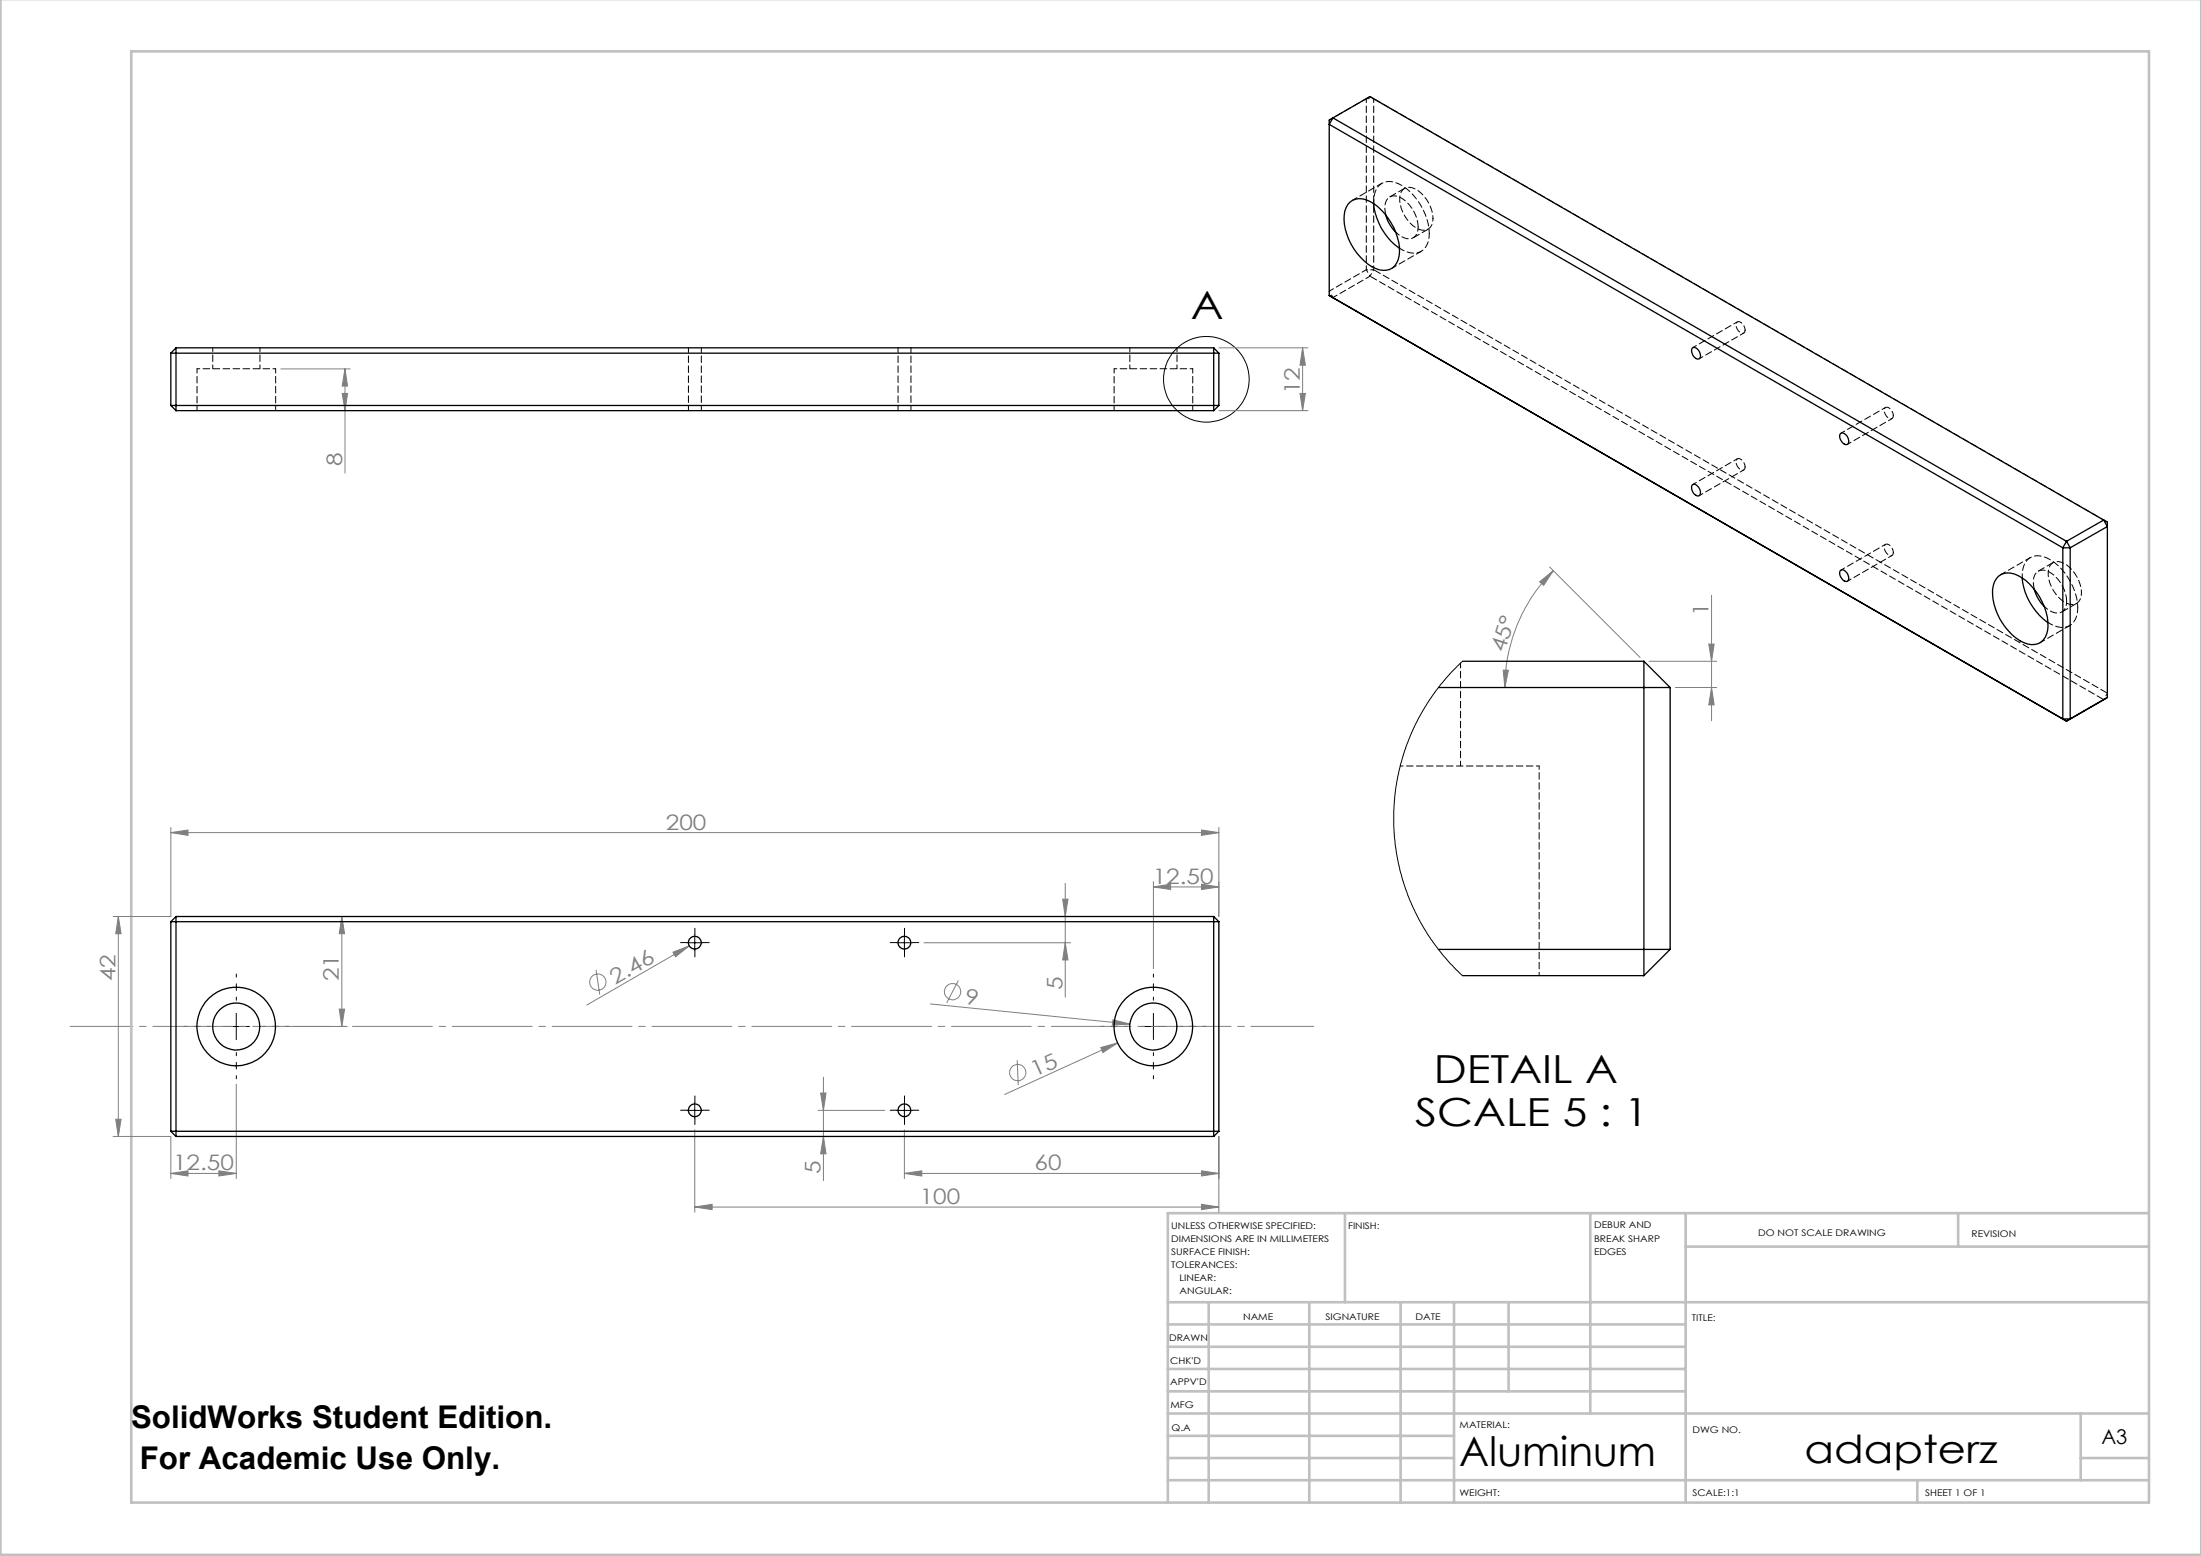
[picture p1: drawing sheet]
<svg xmlns="http://www.w3.org/2000/svg" width="420mm" height="297mm" viewBox="0 0 420 297" stroke-linecap="round" stroke-linejoin="round" font-family="sans-serif">
<g fill="none" stroke="#808080" stroke-width=".19">
<path d="M53.6 70.4h13.2M65.3 75.1h1l-.5 3.3zM65.8 70.4v19.9M65.8 70.4l.5 3.3h-1zM232.6 66.4h17M232.6 78.4h17M248.1 75.1h1l-.5 3.3zM248.6 66.4l.5 3.3h-1zM248.6 66.4v12M293.8 111.1l2.6-2.2-1.8 2.8zM295.7 108.2l17.3 17.3M296.4 108.9a31.4 31.4 0 0 0-9.2 22.3"/>
<path d="M326.6 113.6v24M286.8 127.9h1l-.6 3.3zM314.7 126.2h12.9M319.7 131.2h7.9M326.1 122.9h1l-.5 3.3zM326.6 131.2l.5 3.3h-1zM32.6 158.9l3.3-.5v1.1zM32.6 157.9v17h-11M32.6 158.9h200M229.3 158.4l3.3 .5-3.3 .6zM232.6 157.9v17M22.6 174.9l.5 3.3h-1z"/>
<path d="M22.6 174.9v42M65.2 174.9l.6 3.3h-1.1zM65.2 174.9v21M176.3 179.9h28M202.8 171.6h1l-.5 3.3zM203.3 179.9l.5 3.3h-1zM203.3 168.6v21.7M220.1 169.3l3.3-.5v1zM220.1 168.3v16.6M220.1 169.3h12.5M229.3 168.8l3.3 .5-3.3 .5zM56.1 195.9h10.2"/>
<path d="M64.7 192.6h1.1l-.6 3.3zM113.7 185.1l.7 4.7M128.4 181.7l3.1-1.2-2.6 2.1zM131.5 180.5l-19.5 11.3M177.5 191.6l38.1 3.9M182.9 187.1l-2.2 4.3M210 200l3.3-.9-2.8 1.8zM212.4 194.7l3.2 .8-3.3 .1zM213.3 199.1l-21.6 9.8M21.6 216.9h11v8.1M22.1 213.6h1l-.5 3.3zM45.1 206.9v18.1"/>
<path d="M132.6 215.6v15.8M156.1 211.9h12.7M156.6 208.6h1l-.5 3.3zM157.1 216.9l.5 3.3h-1zM157.1 205.6v19.8M172.6 215.6v9.4M194.1 202.3l.2 4.8M232.6 216.9v14.5M32.6 224l3.3-.5v1zM32.6 224h12.5M41.8 223.5l3.3 .5-3.3 .5zM132.6 230.4l3.3-.5v1z"/>
<path d="M132.6 230.4h100M172.6 224l3.3-.5v1zM172.6 224h60M229.3 223.5l3.3 .5-3.3 .5zM229.3 229.9l3.3 .5-3.3 .5z"/>
<circle cx="114.1" cy="187.5" r="1.55"/>
<circle cx="181.8" cy="189.3" r="1.55"/>
<circle cx="194.2" cy="204.7" r="1.55"/>
</g>
<g fill="none" stroke="#000" stroke-width=".19">
<path d="M131.1 179.9h3M132.6 178.4v3M171.1 179.9h3M172.6 178.4v3M42.6 195.9h5M45.1 193.4v5M217.6 195.9h5M220.1 193.4v5M131.1 211.9h3M132.6 210.4v3M171.1 211.9h3M172.6 210.4v3"/>
<circle cx="230.2" cy="72.4" r="8.2"/>
</g>
<path d="M40.1 195.9h-5M45.1 190.9v-5M50.1 195.9h5M215.1 195.9h-5M220.1 190.9v-5M225.1 195.9h5M45.1 200.9v5M220.1 200.9v5" fill="none" stroke="#000" stroke-width=".19" stroke-dasharray="15.2 1.3 1.3 1.3" stroke-dashoffset="14.6"/>
<g fill="none" stroke="#000" stroke-width=".19" stroke-dasharray="15.2 1.3 1.3 1.3">
<path d="M131.1 179.9h-1.2M132.6 178.4v-1.2M134.1 179.9h1.2M171.1 179.9h-1.2M172.6 178.4v-1.2M174.1 179.9h1.2M132.6 181.4v1.2M172.6 181.4v1.2M131.1 211.9h-1.2M132.6 210.4v-1.2M132.6 213.4v1.2M134.1 211.9h1.2"/>
<path d="M171.1 211.9h-1.2M172.6 210.4v-1.2M172.6 213.4v1.2M174.1 211.9h1.2"/>
</g>
<path d="M13.4 195.9h237.3" fill="none" stroke="#808080" stroke-width=".19" stroke-dasharray="15.2 1.3 1.3 1.3" stroke-dashoffset="3.3"/>
<g fill="none" stroke="#c0c0c0" stroke-width=".5">
<path d="M.1 -.1v296.9h419.9M25 9.8h385.1v277h-385.1zM256.6 231.6v17M303.5 231.6v38.2M321.7 231.6v55.2M321.7 237.9h88.4M373.7 231.6v6.3M410.1 231.6h-187.3v55.2M222.8 248.6h187.3M222.8 257.1h98.9M222.8 252.8h98.9M230.6 248.6v38.2"/>
<path d="M249.8 248.6v38.2M267.3 248.6v38.2M277.5 248.6v38.2M287.9 248.6v17M222.8 265.6h98.9M222.8 261.3h98.9M222.8 278.3h54.7M222.8 274.1h54.7M222.8 269.8h187.3M397.1 278.3h13M397.1 269.8v12.7M222.8 282.5h187.3"/>
<path d="M365.9 282.5v4.3"/>
</g>
<g fill="#808080">
<path d="M212.4 194.7l3.2 .8-3.3 .1z"/>
<path d="M210 200l3.3-.9-2.8 1.8z"/>
<path d="M128.4 181.7l3.1-1.2-2.6 2.1z"/>
<path d="M172.6 224l3.3-.5v1zM229.3 223.5l3.3 .5-3.3 .5zM132.6 230.4l3.3-.5v1zM229.3 229.9l3.3 .5-3.3 .5zM220.1 169.3l3.3-.5v1zM229.3 168.8l3.3 .5-3.3 .5z"/>
<path d="M32.6 158.9l3.3-.5v1.1zM229.3 158.4l3.3 .5-3.3 .6z"/>
<path d="M41.8 223.5l3.3 .5-3.3 .5zM32.6 224l3.3-.5v1z"/>
<path d="M293.8 111.1l2.6-2.2-1.8 2.8zM286.8 127.9h1l-.6 3.3z"/>
<path d="M64.7 192.6h1.1l-.6 3.3zM65.2 174.9l.6 3.3h-1.1zM203.3 179.9l.5 3.3h-1zM202.8 171.6h1l-.5 3.3z"/>
<path d="M65.3 75.1h1l-.5 3.3zM65.8 70.4l.5 3.3h-1z"/>
<path d="M22.6 174.9l.5 3.3h-1zM22.1 213.6h1l-.5 3.3zM156.6 208.6h1l-.5 3.3zM157.1 216.9l.5 3.3h-1zM248.6 66.4l.5 3.3h-1zM248.1 75.1h1l-.5 3.3zM326.1 122.9h1l-.5 3.3zM326.6 131.2l.5 3.3h-1z"/>
</g>
<g fill="none" stroke="#000" stroke-width=".25">
<path d="M254.4 22.5l-.8 1.2 140 80.9M254.4 22.5l139.9 80.8M254.4 22.5l-.8 .4v33.5M254.4 22.5l7-4.1 140 80.9M257.6 38.6a3.3 3.3 0 0 1 3.8-.2 11.7 11.7 0 0 1 5.7 9.6 3.3 3.3 0 0 1-2.5 3.6 5.9 5.9 0 0 1-5-2.5 10.8 10.8 0 0 1-3-8.8l.6-1.3zM262.1 38.9a11.9 11.9 0 0 0 5 8.5M253.6 56.4l140.7 81.3M253.6 56.4l.8 .4M264.4 41a7.5 7.5 0 0 0 1.9 3.3M32.6 67.4v10M32.6 67.4h200M32.6 77.4h200"/>
<path d="M32.6 77.4l1 1M33.6 66.4v12M33.6 66.4h198M33.6 66.4l-1 1M33.6 78.4h198M231.6 66.4v12M231.6 66.4l1 1M232.6 67.4v10M232.6 77.4l-1 1M323.1 66.3a1.54 1.54 0 0 1 1.3 2.1l-.2 .1a1.41 1.41 0 0 1-1.1-2.2zM322.9 92.6a.65 .65 0 0 1 1 .2 1.29 1.29 0 0 1 .3 1.8 1.51 1.51 0 0 1-1.3-2zM351.2 82.8a.65 .65 0 0 1 1 .2 1.29 1.29 0 0 1 .3 1.8 1.54 1.54 0 0 1-1.3-2z"/>
<path d="M401.4 99.3l-7.1 4M401.4 99.3l.7 1.2-7.1 4.1M401.4 99.3l.7 .4v33.4M351.2 108.9a1.04 1.04 0 0 1 1.5 .9 .71 .71 0 0 1-.5 1.2 1.69 1.69 0 0 1-1-2.1zM381.3 110a3.3 3.3 0 0 1 3.8-.1 11.3 11.3 0 0 1 5.6 10.4 2.98 2.98 0 0 1-4.4 2.4 11 11 0 0 1-5.9-10.9l.2-.7zM385.9 110.3a11.9 11.9 0 0 0 4.9 8.5M388.2 112.4l.1 .5a7.5 7.5 0 0 0 1.8 2.9M393.6 104.6h1.4M393.6 104.6v32.6M394.3 103.3l-.7 1.3M394.3 103.3l.7 1.3M395 104.6v32.6"/>
<path d="M274.5 131.2h44.2M279.1 126.2h34.6M313.7 126.2v60M313.7 126.2l5 5M318.7 131.2v50M393.6 137.2h1.4M393.6 137.2l.7 .5M395 137.2l-.7 .5M402.1 133.1l-7.8 4.6M402.1 133.1l-.7 .5M32.6 175.9h200M32.6 175.9v40"/>
<path d="M33.6 174.9l-1 1M33.6 174.9v42M33.6 174.9h198M231.6 174.9v42M231.6 174.9l1 1M232.6 175.9v40M274.5 181.2h44.2M279.1 186.2h34.6M318.7 181.2l-5 5M32.6 215.9h200M32.6 215.9l1 1M33.6 216.9h198"/>
<path d="M232.6 215.9l-1 1"/>
<circle cx="132.6" cy="179.9" r="1.22"/>
<circle cx="172.6" cy="179.9" r="1.22"/>
<circle cx="45.1" cy="195.9" r="4.5"/>
<circle cx="45.1" cy="195.9" r="7.5"/>
<circle cx="220.1" cy="195.9" r="4.5"/>
<circle cx="220.1" cy="195.9" r="7.5"/>
<circle cx="132.6" cy="211.9" r="1.22"/>
<circle cx="172.6" cy="211.9" r="1.22"/>
</g>
<path d="M52.6 70.4h-15M227.6 70.4h-15" fill="none" stroke="#000" stroke-width=".19" stroke-dasharray="1.3 .6" stroke-dashoffset=".8"/>
<path d="M267.1 47.4a3.9 3.9 0 0 0 4.4 .4 3.9 3.9 0 0 0 1.2-3.3M131.4 66.4v12M133.8 78.4v-12M171.4 66.4v12M173.8 78.4v-12M390.8 118.8a3.9 3.9 0 0 0 4.4 .4 3.9 3.9 0 0 0 1.3-3.2M278.7 146.2v-19.6" fill="none" stroke="#000" stroke-width=".19" stroke-dasharray="1.3 .6" stroke-dashoffset=".3"/>
<g fill="none" stroke="#000" stroke-width=".19" stroke-dasharray="1.3 .6" stroke-dashoffset=".4">
<path d="M260.7 18.8l-7.1 4.1M261.4 18.4l-.7 .4M262.1 18.8l-.7-.4M253.6 55.6l7.1-4.1M261.4 52.7l-7 4.1M37.6 70.4v8M52.6 78.4v-8M212.6 70.4v8M227.6 78.4v-8M333 63a1.66 1.66 0 0 0-1.3-1.6 1.05 1.05 0 0 0 0 1.7 .74 .74 0 0 0 1.3 .2v-.3M361.3 79.3a1.66 1.66 0 0 0-1.3-1.6 1.05 1.05 0 0 0 0 1.8 .74 .74 0 0 0 1.2 .1l.1-.3M333 89.1a1.66 1.66 0 0 0-1.3-1.6 1.05 1.05 0 0 0 0 1.8 .74 .74 0 0 0 1.3 .1v-.3"/>
<path d="M361.3 105.5a1.66 1.66 0 0 0-1.3-1.7 1.05 1.05 0 0 0 0 1.8 .74 .74 0 0 0 1.2 .2l.1-.3"/>
</g>
<g fill="none" stroke="#000" stroke-width=".19" stroke-dasharray="1.3 .6" stroke-dashoffset=".5">
<path d="M262.1 18.8v32.7M260.7 51.5v-32.7M266.4 44.3a3.3 3.3 0 0 0 3 1.2 2.03 2.03 0 0 0 1.2-2.2M272.7 44.5a11.5 11.5 0 0 0-5.8-9.4 3.1 3.1 0 0 0-3.3-.1 3.1 3.1 0 0 0-1.5 3v.9M40.6 66.4v4M49.6 70.4v-4M215.6 66.4v4M224.6 70.4v-4M324.3 68.5l8.5-4.9M331.5 61.4l-8.5 4.9M359.8 77.8l-8.5 4.9M324.3 94.6l8.5-4.9"/>
<path d="M331.5 87.6l-8.5 4.9M352.6 84.8l8.4-4.9M352.6 110.9l8.4-4.9M359.8 103.9l-8.5 4.9M390.1 115.8a3.3 3.3 0 0 0 3.1 1.1 2.03 2.03 0 0 0 1.2-2.1M396.5 116a11.5 11.5 0 0 0-5.9-9.5 3.1 3.1 0 0 0-3.3 0 3.1 3.1 0 0 0-1.4 2.9v.9"/>
</g>
<path d="M262.1 51.5l140 80.8M402.1 99.7l-140-80.9M401.4 133.5l-140-80.8" fill="none" stroke="#000" stroke-width=".19" stroke-dasharray="1.3 .6" stroke-dashoffset="-.2"/>
<path d="M268 36l-2.8 1.6M269.7 45.4l2.8-1.7M270.6 43.3a6.7 6.7 0 0 0-3.9-5.8 1.8 1.8 0 0 0-2.4 1.8l.1 1.7M391.8 107.4l-2.9 1.6M393.4 116.8l2.9-1.6M394.4 114.8a6.7 6.7 0 0 0-3.9-5.9 1.8 1.8 0 0 0-2.5 1.9l.2 1.6" fill="none" stroke="#000" stroke-width=".19" stroke-dasharray="1.3 .6"/>
<path d="M260.7 18.8h1.4M254.4 56.8l-.8-1.2M260.7 51.5l.7 1.2M261.4 52.7l.7-1.2M262.1 51.5h-1.4M273.4 41.7a6.7 6.7 0 0 0-3.8-5.8 1.8 1.8 0 0 0-2.5 1.8 6.6 6.6 0 0 0 4.1 6.2 1.85 1.85 0 0 0 2.2-2.2M397.2 113.1a6.7 6.7 0 0 0-3.9-5.8 1.8 1.8 0 0 0-2.5 1.8 6.6 6.6 0 0 0 4.2 6.3 1.85 1.85 0 0 0 2.2-2.3M402.1 132.3l-.7 1.2M293.7 146.2h-26.5" fill="none" stroke="#000" stroke-width=".19" stroke-dasharray="1.3 .6" stroke-dashoffset=".7"/>
<path d="M263.7 35l-5.7 3.3M265.5 51.2l5.7-3.2M387.4 106.4l-5.6 3.3M389.3 122.7l5.6-3.3" fill="none" stroke="#000" stroke-width=".19" stroke-dasharray="1.3 .6" stroke-dashoffset=".2"/>
<path d="M279.1 126.2l-2.2 2.2-2.9 3.5-2.1 3.1-2.2 4-1.4 3.4-1.1 3.6-.8 4.1-.4 4.6 .1 4.9 .4 3.3 1.2 5.1 1.4 4 1.6 3.4 2.8 4.6 3.2 3.9 2.4 2.3" fill="none" stroke="#000" stroke-width=".19"/>
<path d="M293.7 186.2v-40" fill="none" stroke="#000" stroke-width=".19" stroke-dasharray="1.3 .6" stroke-dashoffset=".6"/>
<text font-size="7.8" x="278.4" y="279.9">Aluminum</text>
<g font-size="7.4">
<text x="227.2" y="60.8">A</text>
<text x="273.6" y="206.8">DETAIL A</text>
<text x="270" y="215">SCALE 5 : 1</text>
<text x="344.3" y="279.3">adapterz</text>
</g>
<g font-size="6">
<text x="25" y="272.6">SolidWorks Student Edition.</text>
<text x="26.7" y="280.3">For Academic Use Only.</text>
</g>
<g font-size="4.1" fill="#808080">
<text x="248" y="75.3" transform="rotate(-90 248 75.3)">12</text>
<text x="65.3" y="89" transform="rotate(-90 65.3 89)">8</text>
<text x="326" y="117.5" transform="rotate(-90 326 117.5)">1</text>
<text x="287.1" y="124.7" transform="rotate(-72 287.1 124.7)">45°</text>
<text x="127.1" y="158.3">200</text>
<text x="220" y="168.7">12.50</text>
<text x="22" y="187.3" transform="rotate(-90 22 187.3)">42</text>
<text x="64.7" y="187.3" transform="rotate(-90 64.7 187.3)">21</text>
<text x="117.4" y="188" transform="rotate(-30 117.4 188)">2.46</text>
<text x="184.1" y="191.7" transform="rotate(6 184.1 191.7)">9</text>
<text x="202.7" y="189" transform="rotate(-90 202.7 189)">5</text>
<text x="197.5" y="205.6" transform="rotate(-25 197.5 205.6)">15</text>
<text x="33" y="223.4">12.50</text>
<text x="156.6" y="224" transform="rotate(-90 156.6 224)">5</text>
<text x="197.4" y="223.4">60</text>
<text x="175.5" y="229.8">100</text>
</g>
<text font-size="3.9" x="401" y="275.7">A3</text>
<g font-size="1.7">
<text x="223.5" y="234.6">UNLESS OTHERWISE SPECIFIED:</text>
<text x="223.5" y="237.1">DIMENSIONS ARE IN MILLIMETERS</text>
<text x="223.5" y="239.6">SURFACE FINISH:</text>
<text x="257.3" y="234.6">FINISH:</text>
<text x="304.2" y="234.5">DEBUR AND</text>
<text x="304.2" y="237">BREAK SHARP</text>
<text x="304.2" y="239.5">EDGES</text>
<text x="335.5" y="235.9">DO NOT SCALE DRAWING</text>
<text x="376.2" y="236.1">REVISION</text>
<text x="223.5" y="242.1">TOLERANCES:</text>
<text x="225.1" y="244.6">LINEAR:</text>
<text x="225.1" y="247">ANGULAR:</text>
<text x="237.2" y="252">NAME</text>
<text x="252.9" y="251.9">SIGNATURE</text>
<text x="270.1" y="251.9">DATE</text>
<text x="223.1" y="256">DRAWN</text>
<text x="322.8" y="252.2">TITLE:</text>
<text x="223.3" y="260.3">CHK'D</text>
<text x="223.3" y="264.4">APPV'D</text>
<text x="223.3" y="268.7">MFG</text>
<text x="223.6" y="273.1">Q.A</text>
<text x="278.5" y="272.5">MATERIAL:</text>
<text x="323" y="273.6">DWG NO.</text>
<text x="278.5" y="285.5">WEIGHT:</text>
<text x="323" y="285.6">SCALE:1:1</text>
<text x="367.4" y="285.6">SHEET 1 OF 1</text>
</g>
</svg>
